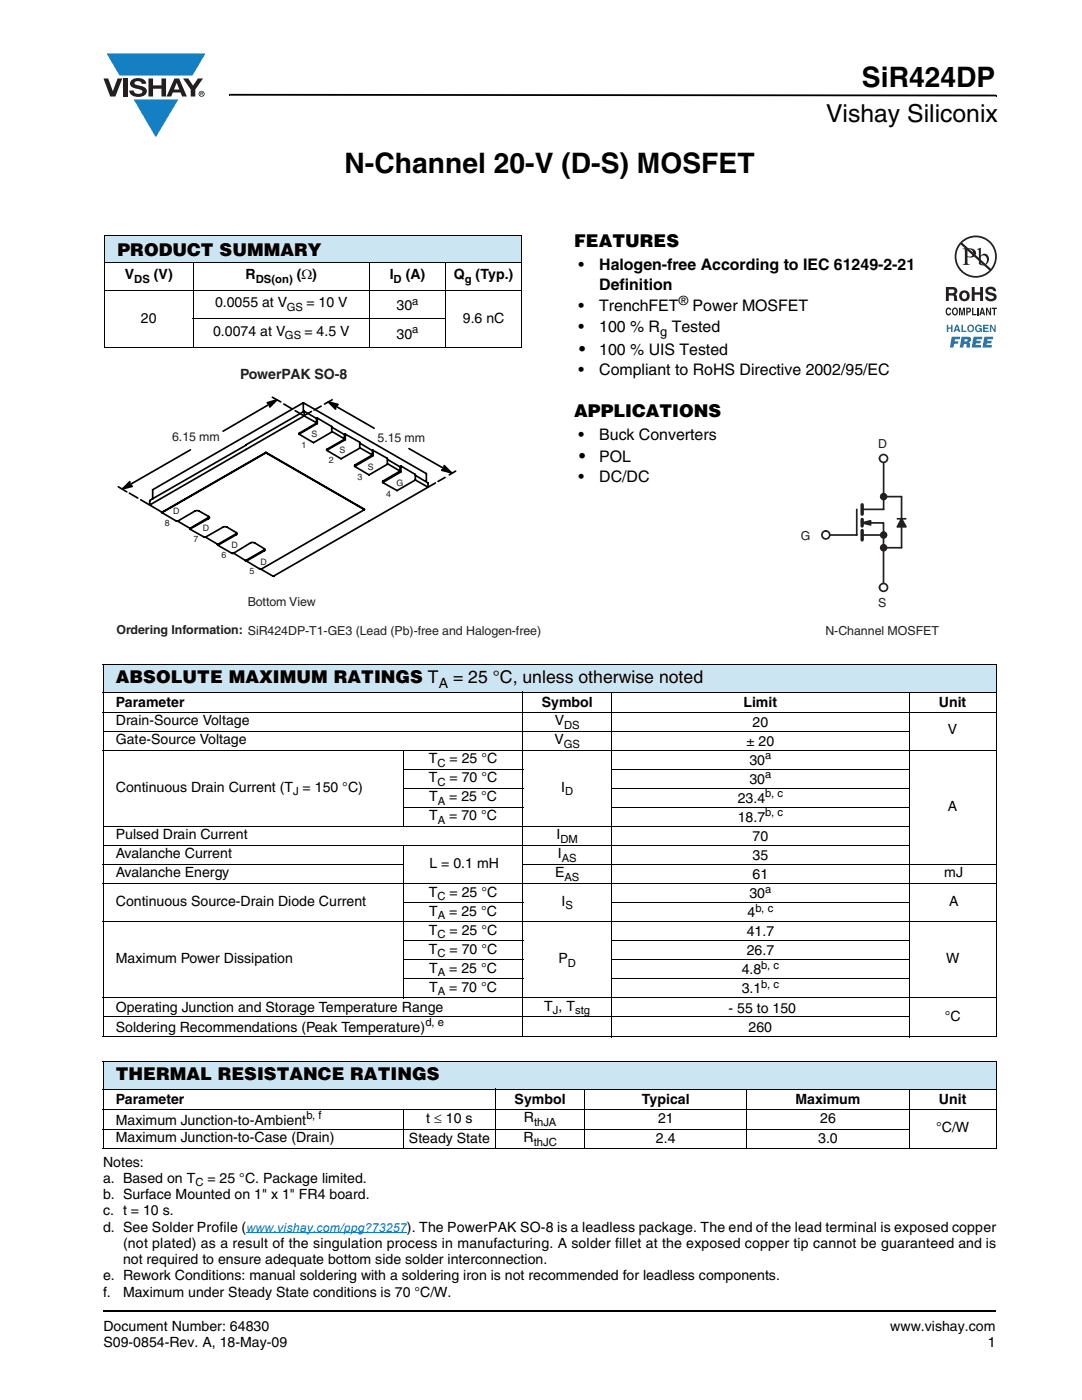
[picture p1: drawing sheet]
<svg xmlns="http://www.w3.org/2000/svg" width="216mm" height="279mm" viewBox="0 0 216 279" stroke-linecap="round" stroke-linejoin="round" font-family="sans-serif">
<g fill="#147fc3">
<path d="M21.3 10.7h19.7l-2.6 4.4h-3.8h-10.8z"/>
<path d="M26.7 19.9h8.9l-4.5 7.5z"/>
</g>
<g fill="#231f20">
<path d="M20.6 15.7h1l.9 2.5 1-2.5h.9l-1.4 3.6h-1z"/>
<path d="M24.6 15.7h.9v3.6h-.9z"/>
<path d="M26.3 16a2.1 2.1 0 0 1 2.8 .3l.1 .4h-.9a.79 .79 0 0 0-.7-.5 .79 .79 0 0 0-.8 .4l.3 .3 1 .2a1.08 1.08 0 0 1 1.2 1.1 1.08 1.08 0 0 1-1.1 1.1 1.73 1.73 0 0 1-2.4-1.2h.9a.96 .96 0 0 0 .8 .6 .96 .96 0 0 0 .9-.4 1.31 1.31 0 0 0-1.2-.6 1.03 1.03 0 0 1-1.1-.6 1.03 1.03 0 0 1 .2-1.1z"/>
<path d="M29.6 15.7h.9v1.3h1.7v-1.3h.9v3.6h-.9v-1.6h-1.7v1.6h-.9z"/>
<path d="M36.5 15.7h1.1l.9 1.4 1-1.4h1l-1.5 2.2v1.4h-.9v-1.4z"/>
<path d="M35.3 16.5l.5 1.4h-1.1zM34.8 15.7l-1.6 3.6h1l.3-.8h1.5l.3 .8h1l-1.6-3.6z"/>
<path d="M39.8 18.7a.46 .46 0 0 1 .9 0 .46 .46 0 0 1-.9 0zM39.6 18.7a.6 .6 0 0 0 1.2 0 .6 .6 0 0 0-1.2 0z"/>
<path d="M40.1 18.5h.2v.2h-.2zM40 18.4v.7h.1v-.3l.4 .3-.2-.3 .2-.2-.1-.2z"/>
</g>
<path d="M45.7 18.7h.2v.4h-.2zM45.9 18.7l152.9 .2v.3l-152.9-.1zM198.8 18.9h.1v.3h-.1zM20.5 261.5h.1v.4h-.1z" fill="#000"/>
<path d="M20.6 261.7h178.2" fill="none" stroke="#000" stroke-width=".36"/>
<path d="M20.9 46.9h83.2v5.6h-83.2z" fill="#cce5f3"/>
<path d="M20.8 46.9h83.3M20.8 52.5h83.3M20.8 57.9h83.3M20.9 47v22.2M38.5 52.4v17M73.7 52.4v17M88.9 52.4v17M104.1 47v22.2M20.8 69.3h83.3M38.4 63.6h50.6" fill="none" stroke="#000" stroke-width=".2"/>
<path d="M23.2 73.1h85.5v54.1h-85.5z" fill="#fff"/>
<g fill="none" stroke="#000" stroke-width=".34">
<path d="M54.3 79.3l1.7 .9M55.3 79.8l-10.8 6.3M66.3 79.8l-1.5 .8M23.6 97.1l1.7 1.1M25.9 96.1v.6l.5 .4-1.9 .5zM38 89.8l-13.5 7.8M49.1 88.8l-19.1 11-.1 .2v.8M53.1 90.4l19.6 11.3-20.6 11.9M53.1 90.3l19.6 11.4M53.1 90.3v.1M53.1 90.3l-20.8 11.9-2.4-1.4M53.1 90.4l-20.8 11.9"/>
<path d="M53.3 80.4l2-.6-1.5 1.4v-.6zM59.7 86.6l3.6-2.1v-1.1l2.9 1.7v1.1l-3.6 2.1zM60.5 80.4v1.8M60.5 80.4l-30 17.3v1.9M60.5 80.4l24.6 14.1v1.5M60.7 82.1v.9M60.7 82.1l2.4 1.4M60.7 82.1l-11.6 6.7M60.7 83l-30.8 17.8M60.7 83l2.4 1.4M63.3 83.4l-.2 .1v.9l-3.4 2.1v.1M65.2 89.9l3.7-2.2v-1.1l2.9 1.7v1.1l-3.7 2.2z"/>
<path d="M65.5 80.2l2 .5-.5 .4v.6zM65.5 80.2l9.2 5.3M66.3 86.1l2.4 1.5M66.3 85.3l2.4 1.4M68.9 86.6l-.2 .1v1l-3.5 2v.2M70.8 93.1l3.6-2.1v-1.1l2.9 1.6v1.2l-3.7 2.1zM71.8 88.4l2.5 1.5M71.8 89.4l2.5 1.4M74.3 90.8l-3.5 2v.3M74.4 89.9l-.1 .9M76.4 96.3l3.6-2.1v-1.2l2.9 1.7v1.1l-3.7 2.1zM77.4 91.7l2.4 1.5"/>
<path d="M77.4 92.6l2.4 1.4M79.8 94l-3.4 2v.3M80 93.1l-.2 .1v.8M81.6 89.5l8.5 4.9M82.9 94.9l2.5 1.5v.8M82.9 95.8l2.5 1.4M85.4 97.2l-30.8 17.8-5.4-3M88.6 92.9l1.5 1.5-2-.6 .5-.3zM90.9 94l-1.3 .8M32.2 102.1l.1 .2M32.3 102.3l2.9 1.7h.3M35.5 104l3.8-2.1 .4 .1 2.1 1.2-.2 .3-3.6 2-.1-.1"/>
<path d="M35.5 104l2.4 1.4M37.9 105.6l2.9 1.6 4.1-2.1 .4 .1 2 1.2-.2 .3-3.7 2 3.8-2.2M41 107.2l2.5 1.5M41.6 103.2l-3.7 2.2M43.5 108.8l2.8 1.6h.3l3.8-2.2 .4 .1 2.1 1.3-.2 .3-3.5 2.1M46.6 110.4l2.4 1.5M49 111.9l.2 .1M52.8 109.7l-3.8 2.2"/>
</g>
<path d="M25.9 96.1v.6l.5 .4-1.9 .5zM53.3 80.4l2-.6-1.5 1.4v-.6zM65.5 80.2l2 .5-.5 .4v.6zM88.6 92.9l1.5 1.5-2-.6 .5-.3z" fill="#000"/>
<path d="M25.8 98.4l4.1 2.4M56.6 80.6l4.1 2.4" fill="none" stroke="#000" stroke-width=".34" stroke-dasharray="1.9 .7"/>
<path d="M64.1 81.1l-3.4 1.8M88.8 95.3l-3.4 1.9" fill="none" stroke="#000" stroke-width=".34" stroke-dasharray="1.6 .6"/>
<path d="M159.8 87.3h28.3v39.4h-28.3z" fill="#fff"/>
<path d="M176.3 92.3v9.4h-4.3M172 106.8h4.3M172.1 104.4h4.2v12" fill="none" stroke="#231f20" stroke-width=".34"/>
<path d="M172 100.7v1.9" fill="none" stroke="#231f20" stroke-width=".68"/>
<path d="M172.1 104.3l1.6-.4v.9z" fill="#231f20"/>
<path d="M176.3 99.1h3.6M171 101.7v5.1h-5.6M172.1 104.3l1.6-.4v.9l-1.5-.4M176.3 109.3h3.6" fill="none" stroke="#231f20" stroke-width=".34"/>
<path d="M172 103.7v1.3M172 105.9v1.9" fill="none" stroke="#231f20" stroke-width=".68"/>
<circle cx="164.8" cy="106.7" r=".79" fill="#fff"/>
<g fill="none" stroke="#231f20" stroke-width=".34">
<path d="M179.9 99.1v10.2M179.1 103.5h1.6M179.9 103.5l-.8 1.6"/>
<circle cx="164.8" cy="106.7" r=".79"/>
</g>
<path d="M179.9 103.5l.9 1.6h-1.7z" fill="#231f20"/>
<path d="M179.9 103.5l.9 1.6h-1.7" fill="none" stroke="#231f20" stroke-width=".34"/>
<circle cx="176.3" cy="91.5" r=".79" fill="#fff"/>
<circle cx="176.3" cy="91.5" r=".79" fill="none" stroke="#231f20" stroke-width=".34"/>
<circle cx="176.3" cy="117.2" r=".79" fill="#fff"/>
<circle cx="176.3" cy="117.2" r=".79" fill="none" stroke="#231f20" stroke-width=".34"/>
<circle cx="176.3" cy="99.1" r=".58" fill="#231f20"/>
<circle cx="176.3" cy="99.1" r=".58" fill="none" stroke="#231f20" stroke-width=".34"/>
<circle cx="176.3" cy="106.8" r=".58" fill="#231f20"/>
<circle cx="176.3" cy="106.8" r=".58" fill="none" stroke="#231f20" stroke-width=".34"/>
<circle cx="176.3" cy="109.3" r=".58" fill="#231f20"/>
<circle cx="176.3" cy="109.3" r=".58" fill="none" stroke="#231f20" stroke-width=".34"/>
<path d="M49.2 246.1h32" fill="none" stroke="#007ec4" stroke-width=".2"/>
<g fill="#cce5f3">
<path d="M20.6 132.6h178.2v5.5h-178.2z"/>
<path d="M20.6 211.9h178.2v5.5h-178.2z"/>
</g>
<g fill="none" stroke="#000" stroke-width=".2">
<path d="M20.5 132.6h178.4M20.5 138.1h101.5M20.6 132.7v74.1M104.3 138v69M122.1 138v69M122.2 138.1h59.1M181.4 138v69M181.5 138.1h17.4M198.8 132.7v74.1M20.5 142.1h178.4M20.5 145.9h161M20.5 149.7h178.4"/>
<path d="M80.4 153.5h24M80.4 157.3h24M80.5 149.6v15.4M122 153.5h59.5M122 157.3h59.5M20.5 164.9h161M20.5 168.7h161M20.5 172.5h60.1M20.5 176.3h178.4M80.4 161.1h24M80.5 168.6v30.6M104.2 172.5h94.7"/>
<path d="M122 161.1h59.5M20.5 183.9h178.4M20.5 199.1h178.4M80.4 180.1h24M80.4 187.7h24M80.4 191.5h24M80.4 195.3h24M122 180.1h59.5M122 187.7h59.5M122 191.5h59.5M122 195.3h59.5M20.5 202.9h161"/>
<path d="M20.5 206.9h178.4M20.5 211.9h178.4M20.5 217.4h96.1M20.6 212v17.1M98.9 217.3v12M116.7 217.3v12M116.8 217.4h64.5M149 217.3v12M181.4 217.3v12M181.5 217.4h17.4M198.8 212v17.1M20.5 221.4h178.4"/>
<path d="M20.5 225.4h161M20.5 229.2h178.4M80.4 221.3v8"/>
</g>
<g fill="#fff">
<path d="M186.6 45.1h13.7v25.6h-13.7z"/>
<path d="M188.7 47h10.2v22.4h-10.2z"/>
</g>
<g fill="#231f20">
<path d="M193.9 57.3h.6v1h1.1v-1h.5v2.8h-.5v-1.3h-1.1v1.3h-.6z"/>
<path d="M196.9 57.4a1.15 1.15 0 0 1 1.9 .7h-.6v-.2a.68 .68 0 0 0-1-.1v.4l.3 .1a1.29 1.29 0 0 1 1.4 .9 1.17 1.17 0 0 1-1.2 .9 1.17 1.17 0 0 1-1.1-.9h.5l.1 .2a.67 .67 0 0 0 1.1-.1l-.2-.3-.6-.1a.82 .82 0 0 1-.8-.5 .82 .82 0 0 1 .2-1z"/>
<path d="M188.9 61.6l.4-.2 .3 .1 .2 .4-.7-.2a.66 .66 0 0 0 .2 1l.2-.3h.3a.54 .54 0 0 1-.5 .6 .54 .54 0 0 1-.6-.5z"/>
<path d="M191.3 61.4h.4l.2 1.2 .3-1.2h.4v1.5h-.3v-1.2l-.2 1.2h-.3l-.2-1.2v1.2h-.3z"/>
<path d="M194 61.4h.2v1.3h.6v.2h-.8z"/>
<path d="M195 61.4h.3v1.5h-.3z"/>
<path d="M196.7 61.4h.3l.5 1.1v-1.1h.3v1.5h-.3l-.5-1.1v1.1h-.3z"/>
<path d="M197.9 61.4h1v.3h-.4v1.2h-.2v-1.2h-.4z"/>
<path d="M189.3 57.8v.7h.9a.39 .39 0 0 0 .1-.7zM188.7 57.3h1.5a.79 .79 0 0 1 .7 .4 .79 .79 0 0 1-.1 .9l-.2 .1a.98 .98 0 0 1 .4 1.2l.1 .2h-.7l-.2-1.1h-.9v1.1h-.6z"/>
<path d="M192.2 58.5a.63 .63 0 0 0-.2 .7 .63 .63 0 0 0 .7 .4 .63 .63 0 0 0 .2-.8 .63 .63 0 0 0-.7-.3zM191.4 59a1.09 1.09 0 0 1 2.1 0 1.09 1.09 0 0 1-2.1 0z"/>
<path d="M190.4 61.7a.64 .64 0 0 0 .1 1h.2a.64 .64 0 0 0-.2-1.1zM190.2 61.5l.2-.1a.56 .56 0 0 1 .7 .3 .82 .82 0 0 1-.6 1.3l-.1-.1a.89 .89 0 0 1-.2-1.4z"/>
<path d="M193.1 61.7v.4l.4-.1-.1-.3zM192.8 61.4h.6a.5 .5 0 0 1 .4 .5 .5 .5 0 0 1-.4 .5h-.3v.5h-.3z"/>
<path d="M196 61.8l-.2 .6h.4zM195.8 61.4h.3l.5 1.5h-.3l-.1-.3h-.4l-.1 .3h-.3z"/>
</g>
<g fill="#3853a3">
<path d="M188.9 64.8h.3v.6h.6v-.6h.3v1.5h-.3v-.7h-.6v.7h-.3z"/>
<path d="M191.8 64.8h.3v1.2h.8v.3h-1.1z"/>
<path d="M194.7 65a.68 .68 0 0 1 1.2 .3l-.8-.2a.55 .55 0 0 0-.2 .5 .55 .55 0 0 0 .4 .4l.3-.3h-.3v-.2h.6v.8h-.2v-.2a.71 .71 0 0 1-1.1-.1 .71 .71 0 0 1 .1-1z"/>
<path d="M196.2 64.8h1.1v.3h-.8v.3h.7v.2h-.7v.4h.8v.3h-1.1z"/>
<path d="M197.5 64.8h.3l.6 1v-1h.3v1.5h-.3l-.6-1.1v1.1h-.3z"/>
<path d="M189.9 67.2h1.7l-.1 .5h-1v.4h.7v.5h-.8l-.2 .8h-.7z"/>
<path d="M194.3 67.2h1.7l-.1 .5h-1l-.1 .3h.9l-.1 .5h-.9v.4h1.1l-.1 .5h-1.8z"/>
<path d="M196.4 67.2h1.8l-.1 .5h-1.1v.3h.9l-.1 .5h-.9l-.1 .4h1.1l-.1 .5h-1.8z"/>
<path d="M191 65.1l-.2 .6h.3zM190.8 64.8h.3l.5 1.5h-.3l-.1-.3h-.5l-.1 .3h-.3z"/>
<path d="M193.2 65.6a.5 .5 0 0 0 1 0 .5 .5 0 0 0-1 0zM192.9 65.5a.75 .75 0 0 1 1.5 0 .75 .75 0 0 1-1.5 0z"/>
<path d="M192.5 67.7l-.1 .4h.6v-.4zM191.9 67.2l1.7 .2a.63 .63 0 0 1-.3 .9l.3 .3v.8h-.8l.1-.6-.3-.2h-.3l-.1 .8h-.7z"/>
</g>
<g fill="#231f20">
<path d="M193.1 49.8v1.3a.75 .75 0 0 0 1.1-.6 .75 .75 0 0 0-1.1-.7zM192.1 49.6a2.81 2.81 0 0 1 2.4 .3 .97 .97 0 0 1 0 1.2 .97 .97 0 0 1-1.2 .3l-.2-.1v1.1v.2l.4 .3h-1.4l.3-.2 .1-.3v-2.3v-.3z"/>
<path d="M195.7 51.2v1.4l.2 .1a.72 .72 0 0 0 .8-.1 .72 .72 0 0 0 .2-.7 .72 .72 0 0 0-.3-.8 .72 .72 0 0 0-.9 .1zM195 49.7l.7-.2v1.6a.89 .89 0 0 1 1.1-.4 .89 .89 0 0 1 .5 1 1.23 1.23 0 0 1-.6 1.2 1.23 1.23 0 0 1-1.4-.2v-2.7z"/>
<path d="M192 48.5a3.9 3.9 0 0 1 5.3-.1 3.9 3.9 0 0 1 .4 5.2zM191.7 48.8l5.7 5.2a3.9 3.9 0 0 1-5.3 .1 3.9 3.9 0 0 1-.4-5.3zM190.5 51.2a4.2 4.2 0 0 0 8.4 0 4.2 4.2 0 0 0-8.4 0z"/>
</g>
<g font-size="5.6">
<text x="172" y="17.4">SiR424DP</text>
<text x="68.7" y="34.5">N-Channel 20-V (D-S) MOSFET</text>
</g>
<text font-size="4.9" x="164.8" y="24.4">Vishay Siliconix</text>
<g font-size="3.5">
<text x="23.5" y="51.1">PRODUCT SUMMARY</text>
<text x="114.6" y="49.3">FEATURES</text>
<text x="115.5" y="70.8">•</text>
<text x="114.6" y="83.1">APPLICATIONS</text>
<text x="115.5" y="92.3">•</text>
<text x="23.1" y="136.4">ABSOLUTE MAXIMUM RATINGS T</text>
<text x="90.4" y="136.4">= 25 °C, unless otherwise noted</text>
<text x="23.1" y="215.6">THERMAL RESISTANCE RATINGS</text>
</g>
<g font-size="3.2">
<text x="115.4" y="54">•</text>
<text x="119.6" y="54">Halogen-free According to IEC 61249-2-21</text>
<text x="119.6" y="57.8">Definition</text>
<text x="115.4" y="62.1">•</text>
<text x="119.6" y="62.1">TrenchFET</text>
<text x="138.2" y="62.1">Power MOSFET</text>
<text x="115.4" y="66.3">•</text>
<text x="119.6" y="66.3">100 % R</text>
<text x="119.6" y="70.8">100 % UIS Tested</text>
<text x="134" y="66.3">Tested</text>
<text x="115.4" y="74.8">•</text>
<text x="119.6" y="74.8">Compliant to RoHS Directive 2002/95/EC</text>
<text x="115.4" y="87.8">•</text>
<text x="119.6" y="87.8">Buck Converters</text>
<text x="119.6" y="92.3">POL</text>
<text x="115.4" y="96.3">•</text>
<text x="119.6" y="96.3">DC/DC</text>
</g>
<g font-size="2.8">
<text x="24.9" y="55.8">V</text>
<text x="30.7" y="55.8">(V)</text>
<text x="49" y="55.8">R</text>
<text x="59.2" y="55.8">(Ω)</text>
<text x="77.8" y="55.8">I</text>
<text x="81" y="55.8">(A)</text>
<text x="90.6" y="55.8">Q</text>
<text x="94.9" y="55.8">(Typ.)</text>
<text x="28.1" y="64.4">20</text>
<text x="42.9" y="61.3">0.0055 at V</text>
<text x="61.1" y="61.3">= 10 V</text>
<text x="79.1" y="62">30</text>
<text x="92.3" y="64.4">9.6 nC</text>
<text x="42.5" y="67">0.0074 at V</text>
<text x="60.7" y="67">= 4.5 V</text>
<text x="79.1" y="67.6">30</text>
<text x="87.5" y="137.3">A</text>
<text x="23.1" y="141.1">Parameter</text>
<text x="108.1" y="141.1">Symbol</text>
<text x="148.3" y="141.1">Limit</text>
<text x="187.3" y="141.1">Unit</text>
<text x="23.1" y="148.5">Gate-Source Voltage</text>
<text x="23.1" y="144.7">Drain-Source Voltage</text>
<text x="110.6" y="148.5">V</text>
<text x="110.7" y="144.7">V</text>
<text x="148.9" y="148.9">± 20</text>
<text x="150.2" y="145.1">20</text>
<text x="189.1" y="146.6">V</text>
<text x="85.6" y="152.3">T</text>
<text x="89.7" y="152.3">= 25 °C</text>
<text x="149.5" y="152.7">30</text>
<text x="23.1" y="158">Continuous Drain Current (T = 150 °C)</text>
<text x="85.6" y="156.1">T</text>
<text x="85.6" y="159.9">T</text>
<text x="89.6" y="159.9">= 25 °C</text>
<text x="89.7" y="156.1">= 70 °C</text>
<text x="112" y="158">I</text>
<text x="147.2" y="160.3">23.4</text>
<text x="149.5" y="156.5">30</text>
<text x="189.1" y="161.8">A</text>
<text x="23.1" y="167.5">Pulsed Drain Current</text>
<text x="85.6" y="163.7">T</text>
<text x="89.6" y="163.7">= 70 °C</text>
<text x="111" y="167.5">I</text>
<text x="147.2" y="164.1">18.7</text>
<text x="150.2" y="167.9">70</text>
<text x="23.1" y="171.3">Avalanche Current</text>
<text x="85.7" y="173.2">L = 0.1 mH</text>
<text x="111.3" y="171.3">I</text>
<text x="150.2" y="171.7">35</text>
<text x="23.1" y="175.1">Avalanche Energy</text>
<text x="85.6" y="178.9">T</text>
<text x="89.7" y="178.9">= 25 °C</text>
<text x="110.7" y="175.1">E</text>
<text x="149.5" y="179.3">30</text>
<text x="150.2" y="175.5">61</text>
<text x="188.4" y="175.1">mJ</text>
<text x="23.1" y="180.8">Continuous Source-Drain Diode Current</text>
<text x="85.6" y="182.7">T</text>
<text x="89.6" y="182.7">= 25 °C</text>
<text x="112" y="180.8">I</text>
<text x="149.2" y="183.1">4</text>
<text x="189.4" y="180.8">A</text>
<text x="85.6" y="190.3">T</text>
<text x="85.6" y="186.5">T</text>
<text x="89.7" y="186.5">= 25 °C</text>
<text x="89.7" y="190.3">= 70 °C</text>
<text x="149" y="186.9">41.7</text>
<text x="149" y="190.7">26.7</text>
<text x="23.1" y="192.2">Maximum Power Dissipation</text>
<text x="85.6" y="197.9">T</text>
<text x="85.6" y="194.1">T</text>
<text x="89.6" y="194.1">= 25 °C</text>
<text x="89.6" y="197.9">= 70 °C</text>
<text x="111.4" y="192.2">P</text>
<text x="148" y="194.5">4.8</text>
<text x="188.8" y="192.2">W</text>
<text x="23.1" y="201.9">Operating Junction and Storage Temperature Range</text>
<text x="108.6" y="201.7">T , T</text>
<text x="145.4" y="202.1">- 55 to 150</text>
<text x="148" y="198.3">3.1</text>
<text x="188.5" y="203.7">°C</text>
<text x="23.1" y="205.9">Soldering Recommendations (Peak Temperature)</text>
<text x="149.4" y="205.9">260</text>
<text x="23.1" y="220.3">Parameter</text>
<text x="102.7" y="220.3">Symbol</text>
<text x="128.1" y="220.3">Typical</text>
<text x="158.7" y="220.3">Maximum</text>
<text x="187.4" y="220.3">Unit</text>
<text x="23.1" y="228">Maximum Junction-to-Case (Drain)</text>
<text x="23.1" y="224.5">Maximum Junction-to-Ambient</text>
<text x="85.1" y="224.1">t ≤ 10 s</text>
<text x="104.5" y="228">R</text>
<text x="104.5" y="224">R</text>
<text x="131.3" y="224.1">21</text>
<text x="163.7" y="224.1">26</text>
<text x="186.8" y="225.9">°C/W</text>
<text x="20.6" y="232.8">Notes:</text>
<text x="81.6" y="228.1">Steady State</text>
<text x="130.9" y="228.1">2.4</text>
<text x="163.3" y="228.1">3.0</text>
<text x="20.6" y="236.1">a. Based on T</text>
<text x="20.6" y="239.3">b. Surface Mounted on 1&quot; x 1&quot; FR4 board.</text>
<text x="41.4" y="236.1">= 25 °C. Package limited.</text>
<text x="20.6" y="242.5">c. t = 10 s.</text>
<text x="20.6" y="245.8">d. See Solder Profile (</text>
<text x="81.2" y="245.8">). The PowerPAK SO-8 is a leadless package. The end of the lead terminal is exposed copper</text>
<text x="24.6" y="249">(not plated) as a result of the singulation process in manufacturing. A solder fillet at the exposed copper tip cannot be guaranteed and is</text>
<text x="20.6" y="255.5">e. Rework Conditions: manual soldering with a soldering iron is not recommended for leadless components.</text>
<text x="24.6" y="252.3">not required to ensure adequate bottom side solder interconnection.</text>
<text x="20.6" y="258.8">f.</text>
<text x="24.6" y="258.8">Maximum under Steady State conditions is 70 °C/W.</text>
<text x="20.6" y="265.6">Document Number: 64830</text>
<text x="20.6" y="268.8">S09-0854-Rev. A, 18-May-09</text>
<text x="177.7" y="265.6">www.vishay.com</text>
<text x="197.1" y="268.8">1</text>
</g>
<text font-size="2.8" fill="#231f20" x="47.9" y="75.6">PowerPAK SO-8</text>
<g font-size="2.5">
<text x="135.4" y="60.8">®</text>
<text x="131.7" y="67.1">g</text>
</g>
<g font-size="2.5" fill="#231f20">
<text x="34.4" y="88.1">6.15 mm</text>
<text x="75.3" y="88.2">5.15 mm</text>
<text x="175.2" y="89.4">D</text>
<text x="159.8" y="107.7">G</text>
<text x="49.4" y="120.9">Bottom View</text>
<text x="175.2" y="121.2">S</text>
<text x="23.3" y="126.6">Ordering Information: SiR424DP-T1-GE3 (Lead (Pb)-free and Halogen-free)</text>
<text x="164.7" y="126.7">N-Channel MOSFET</text>
</g>
<text font-size="2.5" fill="#007ec4" x="49.2" y="245.8">www.vishay.com/ppg?73257</text>
<g font-size="2.2">
<text x="26.8" y="56.5">DS</text>
<text x="51" y="56.5">DS(on)</text>
<text x="78.5" y="56.5">D</text>
<text x="92.8" y="56.5">g</text>
<text x="57.2" y="62">GS</text>
<text x="82.3" y="60.8">a</text>
<text x="56.9" y="67.7">GS</text>
<text x="82.3" y="66.5">a</text>
<text x="112.5" y="149.2">GS</text>
<text x="112.6" y="145.4">DS</text>
<text x="87.3" y="153">C</text>
<text x="152.7" y="151.5">a</text>
<text x="152.7" y="155.3">a</text>
<text x="58.5" y="158.7">J</text>
<text x="87.3" y="156.8">C</text>
<text x="87.4" y="160.6">A</text>
<text x="112.8" y="158.7">D</text>
<text x="152.7" y="159.1">b, c</text>
<text x="87.4" y="164.4">A</text>
<text x="152.7" y="162.9">b, c</text>
<text x="111.8" y="168.2">DM</text>
<text x="112.1" y="172">AS</text>
<text x="87.3" y="179.6">C</text>
<text x="112.6" y="175.8">AS</text>
<text x="152.7" y="178.1">a</text>
<text x="87.4" y="183.4">A</text>
<text x="112.8" y="181.5">S</text>
<text x="150.7" y="181.9">b, c</text>
<text x="87.3" y="187.2">C</text>
<text x="87.3" y="191">C</text>
<text x="87.4" y="194.8">A</text>
<text x="113.3" y="192.9">D</text>
<text x="151.9" y="193.3">b, c</text>
<text x="151.9" y="197.1">b, c</text>
<text x="87.4" y="198.6">A</text>
<text x="110.3" y="202.4">J</text>
<text x="114.7" y="202.4">stg</text>
<text x="84.9" y="204.7">d, e</text>
<text x="61.1" y="223.4">b, f</text>
<text x="106.6" y="224.7">thJA</text>
<text x="106.5" y="228.7">thJC</text>
<text x="39" y="236.8">C</text>
</g>
<g font-size="1.8" fill="#231f20">
<text x="60.2" y="89.4">1</text>
<text x="62.1" y="87.2">S</text>
<text x="65.6" y="92.5">2</text>
<text x="67.7" y="90.4">S</text>
<text x="71.4" y="95.9">3</text>
<text x="73.4" y="93.8">S</text>
<text x="77" y="99.2">4</text>
<text x="79.1" y="97.1">G</text>
<text x="32.9" y="105">8</text>
<text x="34.5" y="102.7">D</text>
<text x="40.5" y="106">D</text>
<text x="38.6" y="108.1">7</text>
<text x="44.2" y="111.3">6</text>
<text x="46.2" y="109.3">D</text>
<text x="52" y="112.7">D</text>
<text x="49.8" y="114.5">5</text>
</g>
</svg>
